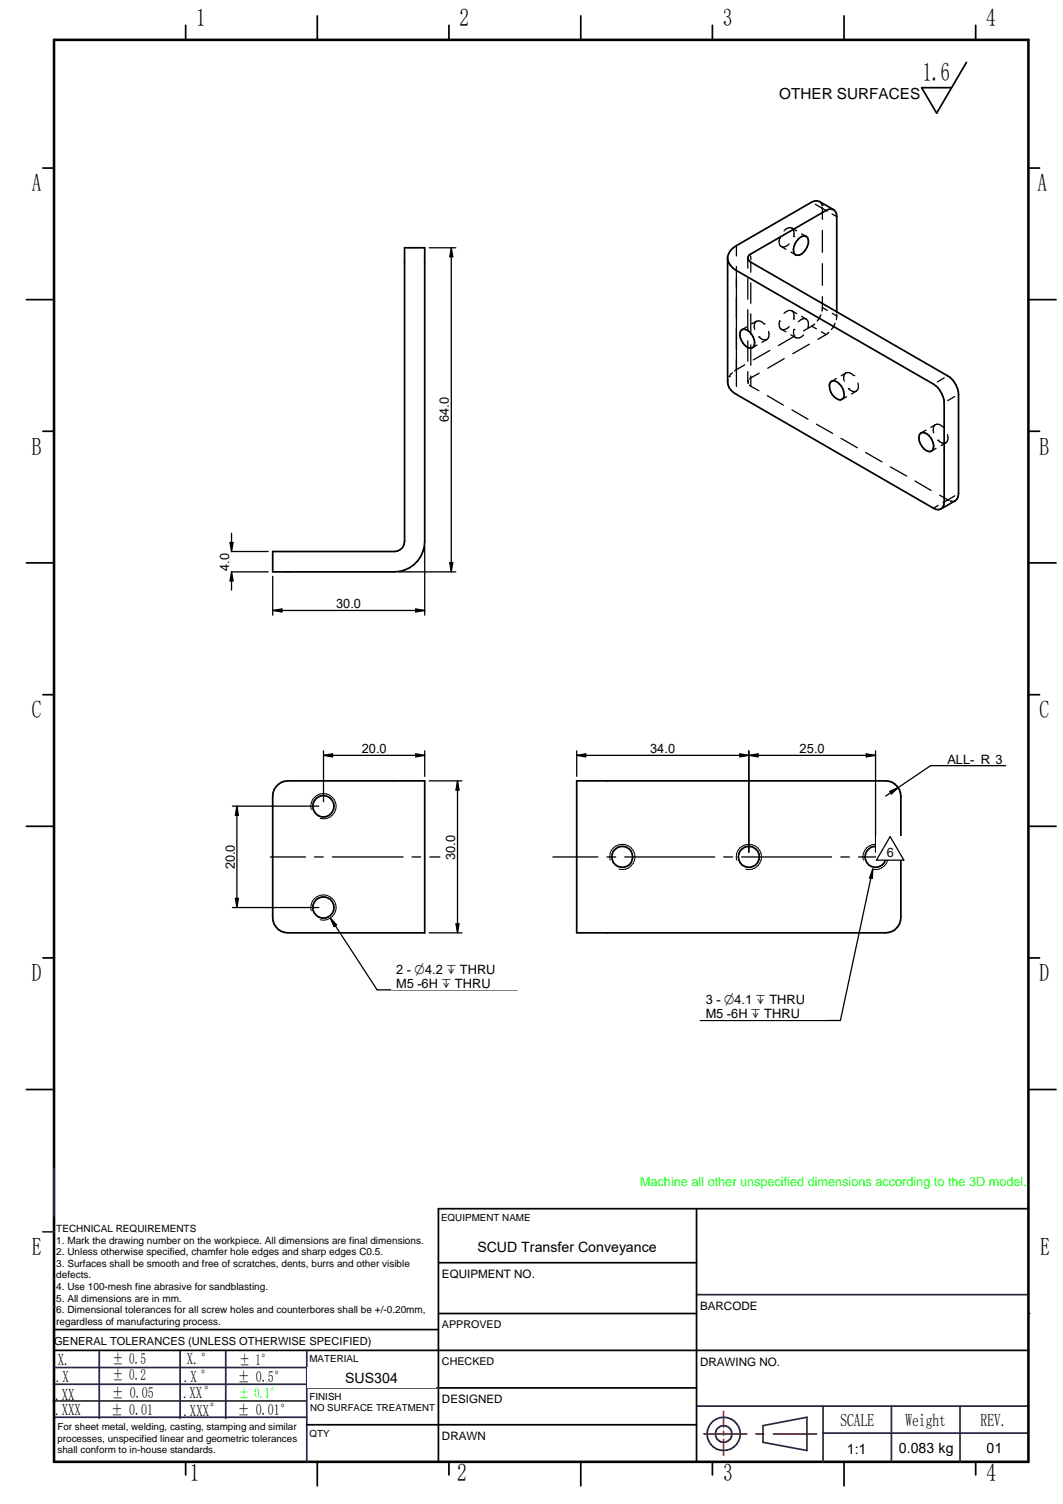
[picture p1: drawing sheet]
<svg xmlns="http://www.w3.org/2000/svg" width="210mm" height="297mm" viewBox="0 0 210 297" stroke-linecap="round" stroke-linejoin="round" font-family="sans-serif">
<g fill="none" stroke="#26264c" stroke-width=".34">
<path d="M8.5 243.3h2.2M10.5 252.6h.2M137.5 255.7h65.6M10.5 276.7h50M10.5 273.4h50M10.8 279.9h49.8M10.8 270.1h50M35.6 266.7v13.4M60.6 266.7v22M60.7 274.1h26M137.5 277.7h65.6M162.5 277.7v11"/>
<path d="M176 277.7v11M189.6 277.7v11M150.7 281.6l8.6-1.7v6.6l-8.6-1.6zM162.5 283h40.5"/>
</g>
<g fill="none" stroke="#000" stroke-width=".34">
<path d="M36.7 5v2.9M88.6 5v2.9M140.7 5v2.9M192.7 5v2.9M8.5 33.2h2.2M203.1 33.2h2.2M5.2 59.2h5.5M203.1 59.2h5.4M8.5 85.2h2.2M203.1 85.2h2.2M5.2 111.2h5.5M203.1 111.2h5.4"/>
<path d="M8.5 137.2h2.2M203.1 137.2h2.2M5.2 163.2h5.5M203.1 163.2h5.4M8.5 189.2h2.2M203.1 189.2h2.2M5.2 215.2h5.5M203.1 215.2h5.4M86.6 238.7v50M10.7 266.7h192.4M10.7 262.6h75.9M86.7 274.1h50.8"/>
<path d="M36.7 288.7v2.6M62.7 288.7v4.8M88.6 288.7v2.6M114.7 288.7v4.8M140.7 288.7v2.6M166.7 288.7v4.8M192.7 288.7v2.6"/>
</g>
<path d="M10.7 7.9h192.4v280.8h-192.4z" fill="none" stroke="#000" stroke-width=".51"/>
<path d="M142.9 278.7v3.2M138.9 283.2h8.5M142.9 282.7v.7M142.9 284.3v3.1M149.2 283.2h1.7M152.7 283.2h8.5" fill="none" stroke="#f00" stroke-width=".34"/>
<circle cx="10.6" cy="258.1" r=".17" fill="#26264c"/>
<g fill="none" stroke="#26264c" stroke-width=".34">
<path d="M10.7 230.8v9.4M19.6 266.7v13.4M44.6 266.7v13.4M60.5 266.7h.1"/>
<circle cx="142.9" cy="283.2" r="3.3"/>
<circle cx="142.9" cy="283.2" r="1.63"/>
</g>
<path d="M190.8 12.3l-5.8 10.1-3-5.1h5.9M86.6 238.7h116.5M86.7 259.4h50.8M86.7 249.4h50.8M86.6 281.4h50.9" fill="none" stroke="#000" stroke-width=".34"/>
<circle cx="203.1" cy="259.4" r=".17" fill="#000"/>
<g fill="#fff">
<path d="M137.9 271.4h64.4v6.1h-64.4z"/>
<path d="M189.9 283.9h13v4h-13z"/>
<path d="M86.9 254.9h50.2v4h-50.2z"/>
<path d="M60.7 270h25.3v4h-25.3z"/>
<path d="M87 244.3h50v4h-50z"/>
<path d="M60.8 277.1h25.2v4h-25.2z"/>
<path d="M176.4 284.1h13v4h-13z"/>
<path d="M162.7 284.1h13v4h-13z"/>
<path d="M137.9 260.4h64.5v6h-64.5z"/>
</g>
<path d="M62.7 3.1v4.8M114.7 3.1v4.8M166.7 3.1v4.8M137.5 238.7v50M60.6 281.4h26" fill="none" stroke="#000" stroke-width=".34"/>
<path d="M101.6 283.2h25.3v4h-25.3z" fill="#fff"/>
<g fill="none" stroke="#000" stroke-width=".34">
<path d="M79.9 48.9h4v58a6 6 0 0 1-6 6h-24.1v-4h24.1a2.03 2.03 0 0 0 2-2zM54.5 155.4a2.85 2.85 0 0 1 2.4-1.2h27v30h-27a2.98 2.98 0 0 1-3.1-3v-24l.3-1.3zM113.9 154.2h61a3.1 3.1 0 0 1 3 3v24a3.1 3.1 0 0 1-3 3h-61z"/>
<circle cx="63.9" cy="159.2" r="2.1"/>
<circle cx="63.9" cy="179.2" r="2.1"/>
<circle cx="122.9" cy="169.2" r="2.05"/>
<circle cx="147.9" cy="169.2" r="2.06"/>
<circle cx="172.9" cy="169.2" r="2.07"/>
</g>
<path d="M61.5 159.9a2.48 2.48 0 0 1 2.1-3.1 2.48 2.48 0 0 1 2.7 2.7 2.48 2.48 0 0 1-3.1 2.1M61.5 179.9a2.49 2.49 0 0 1 2.2-3.1 2.49 2.49 0 0 1 2.7 2.7 2.49 2.49 0 0 1-3.2 2.2M120.5 169.9a2.49 2.49 0 0 1 2.2-3.1 2.49 2.49 0 0 1 2.7 2.7 2.49 2.49 0 0 1-3.2 2.2M145.5 169.9a2.5 2.5 0 0 1 2.2-3.2 2.5 2.5 0 0 1 2.7 2.8 2.5 2.5 0 0 1-3.2 2.2M170.5 169.9a2.51 2.51 0 0 1 2.2-3.1 2.51 2.51 0 0 1 2.7 2.7 2.51 2.51 0 0 1-3.2 2.2" fill="none" stroke="#000" stroke-width=".2"/>
<path d="M53.8 113.8v7.7M83.9 107.8v13.7" fill="none" stroke="#000" stroke-width=".25"/>
<path d="M65.8 118h6.2v2.4h-6.2z" fill="#fff"/>
<path d="M84.8 48.9h5.2M78.8 112.9h11.2M53.8 120.6h30.1M53.8 120.6l1.9-.3v.6zM82.1 120.3l1.8 .3-1.8 .3z" fill="none" stroke="#000" stroke-width=".25"/>
<path d="M53.8 120.6l1.9-.3v.6zM82.1 120.3l1.8 .3-1.8 .3z" fill="#000"/>
<path d="M86.5 77.9h2.4v6.1h-2.4z" fill="#fff"/>
<path d="M89.1 48.9l.3 1.8h-.6zM89.1 48.9v64M44.8 108.9h8.2M44.8 112.9h8.2M88.8 111.1h.6l-.3 1.8z" fill="none" stroke="#000" stroke-width=".25"/>
<path d="M89.1 48.9l.3 1.8h-.6zM88.8 111.1h.6l-.3 1.8z" fill="#000"/>
<path d="M43.1 108.5h2.5v4.8h-2.5z" fill="#fff"/>
<path d="M45.4 107.1h.6l-.3 1.8zM45.7 112.9l.3 1.8h-.6zM45.7 105.3v3.6M45.7 112.9v3.6M84.8 154.2h6.4M84.8 184.2h6.4" fill="none" stroke="#000" stroke-width=".25"/>
<path d="M45.4 107.1h.6l-.3 1.8zM45.7 112.9l.3 1.8h-.6z" fill="#000"/>
<path d="M87.8 164.3h2.4v6.1h-2.4z" fill="#fff"/>
<path d="M45.9 159.2h17M90.3 154.2v30M90.3 154.2l.3 1.8h-.6zM45.9 179.2h17M90 182.5h.6l-.3 1.7z" fill="none" stroke="#000" stroke-width=".25"/>
<path d="M90.3 154.2l.3 1.8h-.6zM90 182.5h.6l-.3 1.7z" fill="#000"/>
<path d="M44.2 166.2h2.5v6.1h-2.5z" fill="#fff"/>
<path d="M46.8 159.2l.3 1.8h-.6zM46.8 159.2v20M113.9 148.3v5M147.9 148.3v20M46.5 177.4h.6l-.3 1.8zM109.2 169.2h8.9M119.8 169.2h1.8M123.4 169.2h17.7M142.9 169.2h1.8M146.4 169.2h17.8M166 169.2h1.7M169.5 169.2h8.9" fill="none" stroke="#000" stroke-width=".25"/>
<path d="M46.8 159.2l.3 1.8h-.6zM46.5 177.4h.6l-.3 1.8z" fill="#000"/>
<path d="M127.8 146.6h6.2v2.5h-6.2z" fill="#fff"/>
<path d="M113.9 149.2l1.8-.3v.6zM113.9 149.2h34M146.1 148.9l1.8 .3-1.8 .3zM147.9 148.3v20M172.9 148.3v20" fill="none" stroke="#000" stroke-width=".25"/>
<path d="M113.9 149.2l1.8-.3v.6zM146.1 148.9l1.8 .3-1.8 .3z" fill="#000"/>
<path d="M157.3 146.6h6.2v2.5h-6.2z" fill="#fff"/>
<path d="M63.9 148.3v10M83.9 148.3v5M147.9 149.2l1.8-.3v.6zM147.9 149.2h25M171.1 148.9l1.8 .3-1.8 .3zM53.4 169.2h6.9M62.1 169.2h1.7M65.6 169.2h14M81.4 169.2h1.7M84.9 169.2h2" fill="none" stroke="#000" stroke-width=".25"/>
<path d="M147.9 149.2l1.8-.3v.6zM171.1 148.9l1.8 .3-1.8 .3z" fill="#000"/>
<path d="M70.8 146.6h6.2v2.5h-6.2z" fill="#fff"/>
<path d="M63.9 149.2l1.8-.3v.6zM63.9 149.2h20M82.1 148.9l1.8 .3-1.8 .3zM183.8 151.2h14.8" fill="none" stroke="#000" stroke-width=".25"/>
<path d="M63.9 149.2l1.8-.3v.6zM82.1 148.9l1.8 .3-1.8 .3z" fill="#000"/>
<path d="M186.5 148.7h12.1v2.4h-12.1z" fill="#fff"/>
<g fill="none" stroke="#000" stroke-width=".25">
<path d="M161.8 39.8l.1 .1M145.4 48.5v2M145.4 52.6v23.7M147.7 51v2M147.7 55v4.1M148.3 50.5v.8M148.3 51.8v2M148.3 55.9v4M153.9 47.1h.1M153.9 47.1a1.43 1.43 0 0 0 .4 1.6M154.3 48.7l.9 .5M155.8 48.2a1.35 1.35 0 0 1-1.5 .5"/>
<path d="M156.2 49.8l.9 .5M156.4 45a1.53 1.53 0 0 1 .3 1.7M156.4 45a1.34 1.34 0 0 0-1.6 .6M156.4 45l.9 .6M156.7 46.7h.1M158.3 46.2l.9 .5M161 40.3l1.3 .8M162.1 40.2l.2 .4M162.3 40.6h.1M162.3 40.9l.1 .2M162.4 41.1l.9 .6M162.4 41.1v2.2"/>
<path d="M162.4 45.5v4.3M162.4 52.1v4.2M162.4 58.6v2.1M164.3 42.2l.9 .6M143.7 74.9v.5M144 74.4h.1M144.6 73.6l-.6 .8M147.1 72.1l-2.1 1.2M147.4 64.6l-.9 .5M147.7 61.2v4M147.7 67.3v4M147.7 73.4v2"/>
<path d="M147.8 75.1l-.1 .6M148 76.1l.3 .2M148.3 62v4M148.3 68.1v4M148.3 74.3v2M148.3 76.3l1.6 .9M149.4 63.5a1.43 1.43 0 0 0-.4 1.6M149.4 63.5a1.31 1.31 0 0 1 1.5 .5M149.4 63.5l-1 .5M149.5 68.2l-.9 .5M149.9 66.5h.1M149.9 66.5a1.39 1.39 0 0 0 1.5 .6"/>
<path d="M149.9 73.7l-1.9 1.1M150.9 64h.1M151.4 67.1l-.9 .5M151.5 78.1l3.2 1.9M151.8 65.4a1.49 1.49 0 0 1-.4 1.7M152 69.2l-3.2 1.9M153.9 63.4h.1M153.9 63.4a1.43 1.43 0 0 0 .4 1.6M154.3 65l.9 .5M154.9 70.8l-3.3 1.9M155.8 64.5a1.35 1.35 0 0 1-1.5 .5M156.2 66.1l.9 .6"/>
<path d="M156.4 61.4a1.49 1.49 0 0 1 .3 1.6M156.4 61.4a1.39 1.39 0 0 0-1.6 .5M156.4 61.4l.9 .5M156.7 63h.1M156.8 65.1h.1M156.8 65.1a1.49 1.49 0 0 0 .3 1.6M157 66.3l-3.3 1.9M158.3 62.5l.9 .5M158.7 66.2a1.35 1.35 0 0 1-1.6 .5M159.2 63a1.43 1.43 0 0 1 .4 1.6M159.2 63a1.35 1.35 0 0 0-1.6 .5M159.6 64.6h.1"/>
<path d="M159.8 68l-3.3 1.9M160.3 64.4l-1.6 1M160.3 64.4l.9 .5M160.9 64l-.6 .4M162.1 62.2l-.7 1.2M162.2 65.5l.9 .6M162.4 60.7l1 .6M162.4 60.7l-.1 .7M163.1 66.1l-1.6 .9M163.7 65.7l-.6 .4M164.3 61.9l.9 .5M164.9 63.8l-.7 1.3"/>
<path d="M165.1 74.8l-.9 .5M165.2 62.4l-.1 .7M165.2 61.6v.2M165.2 62.1v.3M167 73.7l-.9 .5M167 73.7a1.39 1.39 0 0 0-.3 1.6M167 73.7a1.35 1.35 0 0 1 1.6 .5M167.2 78.4l-1 .5M167.6 76.8a1.31 1.31 0 0 0 1.5 .5M167.6 76.8h.1M168.6 74.2h.1M169.1 77.3l-1 .5"/>
<path d="M169.4 75.6a1.32 1.32 0 0 1-.3 1.7M186.4 74.6l-1.3 .8M188.5 78.3l-1.3 .8M156.4 80.9l3.2 1.9M161.2 83.8l3.2 1.8M166.1 86.6l3.2 1.8M170.9 89.4l3.3 1.8M175.8 92.2l3.2 1.8M180.7 95l3.2 1.9M182.8 85l-.9 .5M184.7 83.9a1.39 1.39 0 0 1 1.6 .5M184.7 83.9a1.49 1.49 0 0 0-.3 1.6"/>
<path d="M184.7 83.9l-.9 .5M184.8 88.6l-.9 .5M185.2 87h.1M185.2 87a1.39 1.39 0 0 0 1.6 .5M185.3 99.8l-1 .6M185.5 97.8l1.7 .9M186.3 84.4h.1M186.8 87.5l-1 .5M187.1 85.9a1.43 1.43 0 0 1-.3 1.6M187.2 98.7l-1 .6M187.2 98.7l.2 .1M187.7 99h.1"/>
<path d="M187.7 99h.4M188.6 97.9l-1.4 .8M188.6 98.9h-.2M175.7 156.3l1.7-.8-1.4 1.3zM183.8 151.2l-8.9 6M74.5 195.5h27.7"/>
</g>
<path d="M175.7 156.3l1.7-.8-1.4 1.3z" fill="#000"/>
<path d="M157.6 47.2a1.19 1.19 0 0 1 1.9-.3 2.76 2.76 0 0 1-2.1 3.5 .93 .93 0 0 1-.7-1.2 3.4 3.4 0 0 1 .9-2zM164.6 41.4l-2.8-1.6-1-.1-15.4 8.8a3.2 3.2 0 0 0-1.7 2.2v24.7a2.86 2.86 0 0 0 1.7 2.5l38.9 22.5a1.3 1.3 0 0 0 1.5 .1 1.3 1.3 0 0 0 .6-1.4v-19.6a4.8 4.8 0 0 0-2.1-3.6l-38.9-22.5a3.4 3.4 0 0 1-1.7-2.1M146.3 65.3a1.41 1.41 0 0 1 2.1 .7 1.95 1.95 0 0 1 .2 2.7 1.97 1.97 0 0 1-2.2-1.5 2.11 2.11 0 0 1-.1-1.9zM164 75.5a1.13 1.13 0 0 1 1.7 .3 2.67 2.67 0 0 1 .8 2.9 .86 .86 0 0 1-1.4 0 2.73 2.73 0 0 1-1.1-3.2zM165.2 61.6v-18.8a1.29 1.29 0 0 0-.6-1.4 1.29 1.29 0 0 0-1.5 .2l-14.8 8.6a.85 .85 0 0 0-.6 .8 .85 .85 0 0 0 .6 .8l38.9 22.5a4.6 4.6 0 0 1 2.1 3.6l-.1 20.2-.6 .8-2.8 1.6M181.9 85.5a1.97 1.97 0 0 1 2.2 1.5 1.41 1.41 0 0 1-.5 2.2 2.76 2.76 0 0 1-2-3.4z" fill="none" stroke="#000" stroke-width=".34"/>
<path d="M77.2 190.2h25v5.2h-25z" fill="#fff"/>
<path d="M65.2 181.3l1.3 1.4-.5 .3zM65.2 181.3l9.3 14.2" fill="none" stroke="#000" stroke-width=".25"/>
<path d="M65.2 181.3l1.3 1.4-.5 .3z" fill="#000"/>
<path d="M173.1 165.2h5.4v4.7h-5.4z" fill="#fff"/>
<path d="M175.8 165.2l2.7 4.7h-5.4zM138.3 201.5h27.6" fill="none" stroke="#000" stroke-width=".25"/>
<path d="M138.3 196.3h24.9v5.1h-24.9z" fill="#fff"/>
<path d="M172.3 171.7l-6.4 29.8M172.3 171.7v1.8l-.6-.1z" fill="none" stroke="#000" stroke-width=".25"/>
<path d="M172.3 171.7v1.8l-.6-.1z" fill="#000"/>
<text font-size="5.1" x="182.2" y="16">1.6</text>
<g font-size="4.9">
<text x="38.7" y="5.2">1</text>
<text x="90.8" y="5.2">2</text>
<text x="142.7" y="5.2">3</text>
<text x="194.7" y="5.2">4</text>
<text x="6.3" y="37.8">A</text>
<text x="204.9" y="37.8">A</text>
<text x="6.3" y="89.8">B</text>
<text x="205.2" y="89.8">B</text>
<text x="6.3" y="141.8">C</text>
<text x="205.2" y="141.8">C</text>
<text x="6.3" y="193.8">D</text>
<text x="205.2" y="193.8">D</text>
<text x="6.3" y="247.9">E</text>
<text x="205.4" y="247.9">E</text>
<text x="37.5" y="292.5">1</text>
<text x="90.3" y="292.5">2</text>
<text x="142.8" y="292.5">3</text>
<text x="194.8" y="292.5">4</text>
</g>
<g font-size="3.6">
<text x="165.9" y="281.6">SCALE</text>
<text x="178.8" y="281.6">Weight</text>
<text x="193.6" y="281.6">REV.</text>
</g>
<g font-size="3.3">
<text x="11.4" y="269.7">X.</text>
<text x="36.9" y="269.4">X.°</text>
<text x="11" y="272.9">.X</text>
<text x="36.3" y="273">.X °</text>
<text x="10.9" y="276.4">.XX</text>
<text x="10.9" y="279.5">.XXX</text>
<text x="36.2" y="276">.XX°</text>
<text x="36.2" y="279.7">.XXX°</text>
</g>
<g font-size="3">
<text x="153.9" y="19.6">OTHER SURFACES</text>
<text x="22.2" y="269.3">± 0.5</text>
<text x="47.3" y="269.5">± 1°</text>
<text x="22.2" y="272.5">± 0.2</text>
<text x="47" y="273">± 0.5°</text>
<text x="22" y="279.4">± 0.01</text>
<text x="22.1" y="276.2">± 0.05</text>
<text x="46.9" y="279.4">± 0.01°</text>
</g>
<text font-size="2.9" fill="#0f0" x="47.2" y="276.2">± 0.1°</text>
<g font-size="2.8">
<text x="94.3" y="247.4">SCUD Transfer Conveyance</text>
<text x="68.2" y="273">SUS304</text>
<text x="167.2" y="287.1">1:1</text>
<text x="177.5" y="287.1">0.083 kg</text>
<text x="194.8" y="286.9">01</text>
</g>
<g font-size="2.5">
<text x="88.6" y="83.4" transform="rotate(-90 88.6 83.4)">64.0</text>
<text x="45.3" y="112.7" transform="rotate(-90 45.3 112.7)">4.0</text>
<text x="66.4" y="120.1">30.0</text>
<text x="71.4" y="148.7">20.0</text>
<text x="128.4" y="148.7">34.0</text>
<text x="157.9" y="148.7">25.0</text>
<text x="187.1" y="150.8">ALL- R 3</text>
<text x="46.4" y="171.7" transform="rotate(-90 46.4 171.7)">20.0</text>
<text x="89.9" y="169.8" transform="rotate(-90 89.9 169.8)">30.0</text>
<text x="175.1" y="169.2">6</text>
<text x="78.2" y="195.1">M5 -6H ` THRU</text>
<text x="78.2" y="192.3">2 - O4.2 ` THRU</text>
<text x="139.4" y="201.1">M5 -6H ` THRU</text>
<text x="139.4" y="198.4">3 - O4.1 ` THRU</text>
</g>
<text font-size="2.5" fill="#0f0" x="126.4" y="234.2">Machine all other unspecified dimensions according to the 3D model.</text>
<g font-size="2.3">
<text x="87.3" y="252.4">EQUIPMENT NO.</text>
<text x="138.2" y="258.7">BARCODE</text>
<text x="138.2" y="269.7">DRAWING NO.</text>
<text x="87.3" y="277.1">DESIGNED</text>
<text x="87.3" y="284.4">DRAWN</text>
</g>
<text font-size="2.2" x="10.7" y="265.6">GENERAL TOLERANCES (UNLESS OTHERWISE SPECIFIED)</text>
<g font-size="2.1">
<text x="87.3" y="262.3">APPROVED</text>
<text x="87.3" y="269.5">CHECKED</text>
</g>
<g font-size="2">
<text x="11.1" y="243.3">TECHNICAL REQUIREMENTS</text>
<text x="11.1" y="245.6">1. Mark the drawing number on the workpiece. All dimensions are final dimensions.</text>
<text x="11.1" y="247.9">2. Unless otherwise specified, chamfer hole edges and sharp edges C0.5.</text>
<text x="11.1" y="250.2">3. Surfaces shall be smooth and free of scratches, dents, burrs and other visible</text>
<text x="11.1" y="252.5">defects.</text>
<text x="11.1" y="254.8">4. Use 100-mesh fine abrasive for sandblasting.</text>
<text x="11.1" y="257.1">5. All dimensions are in mm.</text>
<text x="11.1" y="259.4">6. Dimensional tolerances for all screw holes and counterbores shall be +/-0.20mm,</text>
<text x="11.1" y="261.6">regardless of manufacturing process.</text>
</g>
<g font-size="1.9">
<text x="87.1" y="241.1">EQUIPMENT NAME</text>
<text x="61.1" y="269">MATERIAL</text>
<text x="61.1" y="276.4">FINISH</text>
<text x="61.2" y="278.8">NO SURFACE TREATMENT</text>
<text x="11.4" y="282.5">For sheet metal, welding, casting, stamping and similar</text>
<text x="11.4" y="284.7">processes, unspecified linear and geometric tolerances</text>
<text x="11.4" y="287">shall conform to in-house standards.</text>
<text x="61.1" y="283.7">QTY</text>
</g>
</svg>
